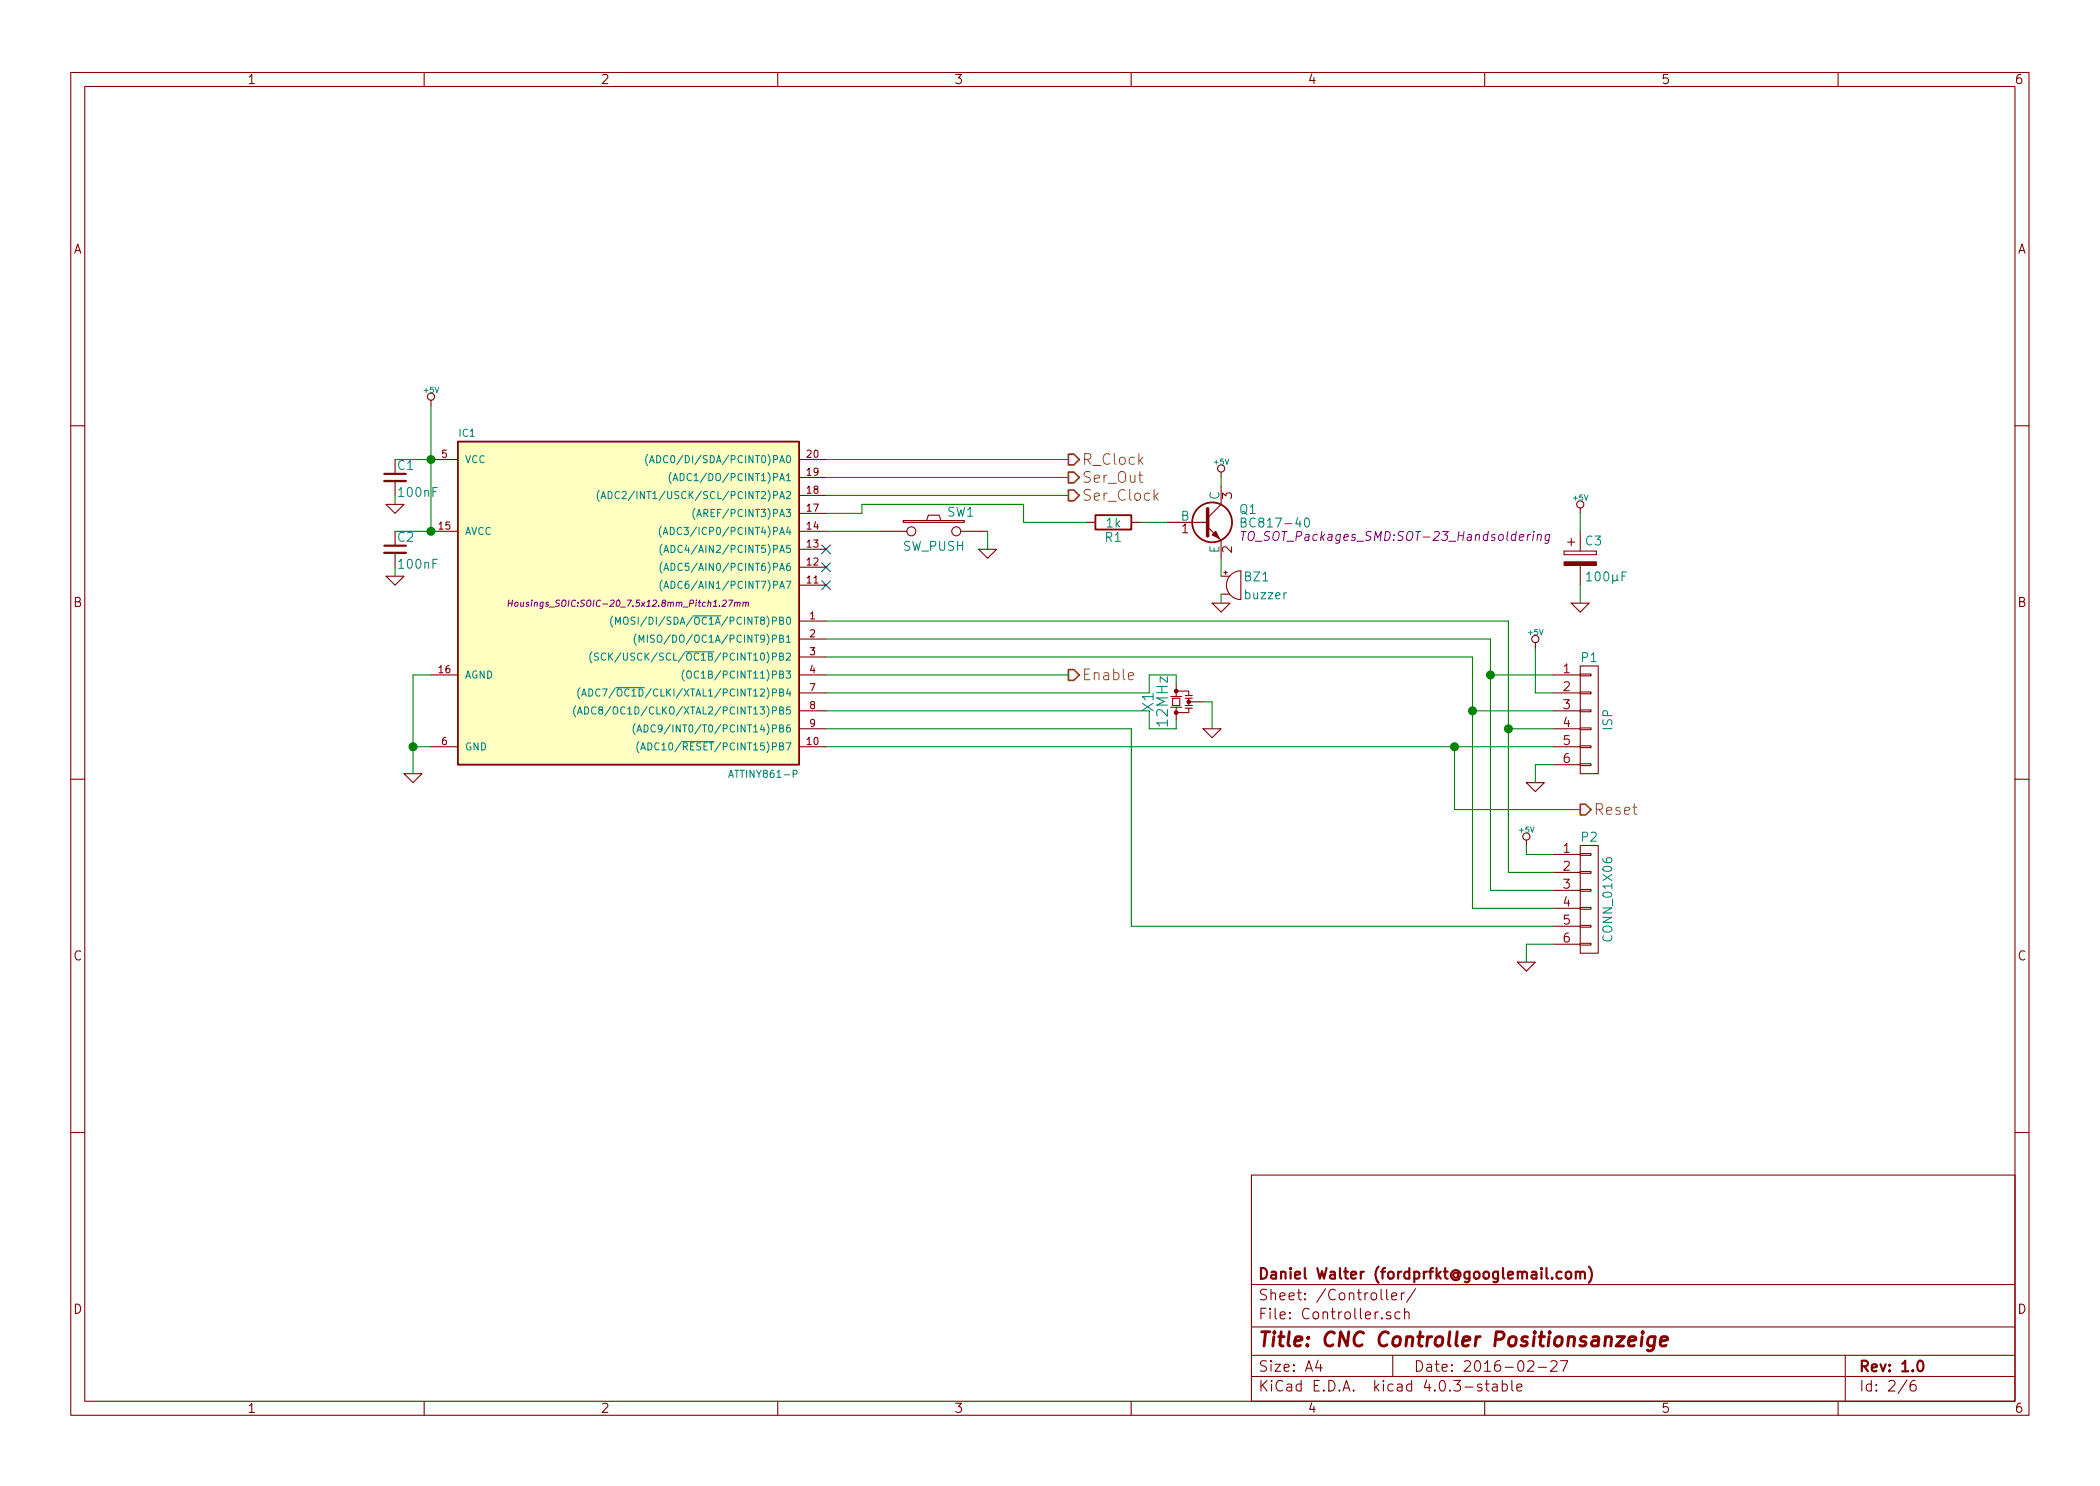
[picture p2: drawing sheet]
<svg xmlns="http://www.w3.org/2000/svg" width="297mm" height="210mm" viewBox="0 0 297 210" stroke-linecap="round" stroke-linejoin="round" font-family="sans-serif">
<g fill="none" stroke="#840000" stroke-width=".15">
<path d="M10 10.3h277v189.9h-277zM12 12.2h273v186.1h-273zM60 10.3v1.9M110 10.3v1.9M160 10.3v1.9M210 10.3v1.9M260 10.3v1.9M61 56.6v.8M10 60.2h2M54.6 71.4h2.5l-1.2 1.2zM55.9 68.1v2M55.9 78.2v2.1"/>
<path d="M61 65h3.8M61 75.2h3.8M113 65h3.8M113 77.7h3.8M113 75.2h3.8M113 72.6h3.8M113 70.1h3.8M113 67.6h3.8M124.5 75.2h3.8M127.8 73.7h8.6v.2h-8.6zM131.1 73.7l.2-.8h1.5l.3 .8M135.9 75.2h3.8"/>
<path d="M138.4 77.7h2.6l-1.3 1.3zM153.7 73.9h1.2M160 73.9h1.3M165.1 73.9h5.7M170.8 74.5l1.9 1.9v2.6M172.7 66.8v.8M172.7 68.8v2.6l-1.9 1.9M221.2 78v.5zM221.2 78.5h4.6zM221.2 78h4.6zM221.7 76.7h1.1M222.2 76.2v1"/>
<path d="M223.5 71.9v.7M223.5 75.2v2.8M225.8 78v.5zM285 60.2h2M54.6 81.5h2.5l-1.2 1.3zM61 95.5h3.8M113 87.9h3.8M113 90.4h3.8M113 93h3.8M113 95.5h3.8M113 98h3.8M113 82.8h3.8"/>
<path d="M113 80.3h3.8M165.6 98.5h1.5M165.9 98.8h1v1h-1zM166.4 97.8h1.7v.6M166.4 96.8v1.7M167.6 99.8h1.1M167.6 98.8h1.1M167.6 98.4h1.1M168.1 98.8v1M168.2 99.3h2M171.4 85.3h2.6l-1.3 1.3zM172.7 81.5h1.2"/>
<path d="M172.7 84.1h1.2M173.1 81h.5M173.4 80.8v.5M174.1 81.4a2.14 2.14 0 0 1 1.4-.6v4a2.04 2.04 0 0 1-1.9-1.2 2.04 2.04 0 0 1 .5-2.2zM217.2 90.9v.8M219.7 95.5h3.8M219.7 98h3.8M222.2 85.3h2.6l-1.3 1.3zM223.5 97.9h1.5v.3h-1.5zM223.5 95.4h1.5v.2h-1.5zM223.5 94.2h2.6v15.3h-2.6zM223.5 80v2.8"/>
<path d="M10 110.3h2M57.1 109.5h2.6l-1.3 1.2zM61 105.7h3.8M113 105.7h3.8M113 100.6h3.8M113 103.1h3.8M165.6 100.1h1.5M166.4 100.1v1.7M167.6 100.2h1.1M168.1 100.2v.6h-1.7M170.2 103.1h2.5l-1.3 1.3zM215.9 118.9v.7"/>
<path d="M215.9 110.7h2.5l-1.2 1.3zM219.7 105.7h3.8M219.7 100.6h3.8M219.7 103.1h3.8M219.7 108.2h3.8M223.5 119.6h2.6v15.3h-2.6zM223.5 108.1h1.5v.2h-1.5zM223.5 105.5h1.5v.3h-1.5zM223.5 103h1.5v.2h-1.5zM223.5 100.5h1.5v.2h-1.5zM285 110.3h2M214.6 136.1h2.6l-1.3 1.3z"/>
<path d="M219.7 120.9h3.8M219.7 123.4h3.8M219.7 126h3.8M219.7 128.5h3.8M219.7 131.1h3.8M219.7 133.6h3.8M223.5 133.5h1.5v.2h-1.5zM223.5 130.9h1.5v.3h-1.5zM223.5 128.4h1.5v.2h-1.5zM223.5 125.9h1.5v.2h-1.5zM223.5 123.3h1.5v.3h-1.5zM223.5 120.8h1.5v.2h-1.5z"/>
<path d="M10 160.2h2M177 166.3h108v32h-108zM285 160.2h2M60 198.3v1.9M110 198.3v1.9M160 198.3v1.9M177 194.8h108M177 191.8h108M177 187.8h108M177 181.8h108M186.4 192.5l-.3 1h.9M186.8 193v1"/>
<path d="M196.1 182.4v1.3l.2 .2M196.7 185.7a.37 .37 0 0 0-.6 .1v.1a.54 .54 0 0 0 .6 .3v.1v.2l-.2 .1-.4-.1M196.8 183.4l.8-.1-.1-.3-.4-.1-.3 .2 .1 .7 .2 .1 .4-.1M197 191.8v3M198 185.7l-.4-.1-.3 .3 .1 .6 .2 .1 .4-.1M198.2 182.9v1M198.7 182.9l-.3 .1-.2 .2M198.7 185.7a.38 .38 0 0 1 .6 .1v.8M198.7 185.1v1.5M200.2 182.3l-1.2 2M209.6 195.9a.37 .37 0 0 0-.6 .1v.1a.54 .54 0 0 0 .6 .3l.1 .1-.1 .2-.2 .1-.4-.1M210 198.3v1.9"/>
<path d="M210.1 195.8h.5M210.3 195.3v1.3l.2 .2h.1M211.2 195.9l.1-.1 .4 .1 .1 .9M211.8 196.2l-.5 .1-.2 .2 .1 .2 .1 .1 .5-.1M212.5 195.9a.48 .48 0 0 1 .6 .1l.1 .1-.1 .6a.48 .48 0 0 1-.6 0M212.5 195.3v1.5M213.8 195.3v1.3l.2 .2M214.6 196.3l.7-.1-.1-.3-.4-.1-.2 .2v.7l.2 .1 .4-.1M216.1 192.7l.2-.2 .5 .1a.37 .37 0 0 1 .1 .6l-.9 .8h1M217.6 193.5h1.1M219.4 192.7l.2-.2 .5 .1a.37 .37 0 0 1 .1 .6l-.9 .8h.9M220.7 192.5h1l-.6 1.5"/>
<path d="M260 198.3v1.9M261 191.8v6.5M269.7 195.2l-1.2 2M270.9 195.3a.59 .59 0 0 0-.7 .7l.1 .7 .2 .1h.3l.2-.1v-.5l-.1-.2-.4-.1-.3 .3"/>
<circle cx="61" cy="56.1" r=".51"/>
<circle cx="128.9" cy="75.2" r=".63"/>
<circle cx="135.3" cy="75.2" r=".63"/>
<circle cx="172.7" cy="66.3" r=".51"/>
<circle cx="223.5" cy="71.4" r=".51"/>
<circle cx="217.2" cy="90.4" r=".51"/>
<circle cx="215.9" cy="118.4" r=".51"/>
</g>
<path d="M54.4 67.1h3M54.4 77.2h3M222.9 179.9v1M224.7 179.2a1.71 1.71 0 0 1 0 2.3M220.9 180l-.5-.1-.2 .3v.6l.2 .1 .5-.1M221.5 180.1a.41 .41 0 0 1 .7 .1v.4a.41 .41 0 0 1-.3 .3 .41 .41 0 0 1-.4-.3zM222.9 180.1a.38 .38 0 0 1 .6 0v.8M223.5 180.1a.36 .36 0 0 1 .4-.2 .36 .36 0 0 1 .3 .2v.8M271.3 192.7a.35 .35 0 0 1 .4-.2 .35 .35 0 0 1 .3 .3 .77 .77 0 0 1-.4 1.2 .9 .9 0 0 1-.3-1.3z" fill="none" stroke="#840000" stroke-width=".3"/>
<path d="M230.4 189.8l1-.2-.1-.4-.2-.1-.5 .1-.2 .2-.1 .8 .3 .2 .6-.1M232.3 189.1l-.2 1.3M232.4 188.4l-.1 .1v.1l.2-.1-.1-.1-.1 .2M234.1 189.1l-.2 1.6a.6 .6 0 0 1-.9 .3M234.1 189.2a.7 .7 0 0 0-1 .3l-.1 .6 .1 .2 .3 .1 .6-.1M234.9 189.8l1-.2-.1-.4-.6-.1-.3 .3-.1 .8 .1 .1 .2 .1 .6-.1" fill="none" stroke="#840000" stroke-width=".41"/>
<path d="M64.8 62.5h48.2v45.7h-48.2z" fill="#ffffc2" stroke="#ffffc2" stroke-width=".14"/>
<g fill="none" stroke="#840000" stroke-width=".25">
<path d="M64.8 62.5h48.2v45.7h-48.2zM154.9 72.9h5.1v2h-5.1z"/>
<circle cx="171.4" cy="73.9" r="2.82"/>
</g>
<g fill="none" stroke="#008484" stroke-width=".15">
<path d="M84.8 69.4a1.2 1.2 0 0 0 0 1.5M85 70.6l.3-1.1 .4 1.1M85.1 70.3h.5M86 69.5a.51 .51 0 0 1 .6 .5 .51 .51 0 0 1-.6 .6zM87.6 69.6a.4 .4 0 0 0-.5 0 .4 .4 0 0 0-.1 .5 .37 .37 0 0 0 .2 .4 .37 .37 0 0 0 .4 0M91.6 64.3a1.2 1.2 0 0 0 0 1.6M91.9 65.5l.3-1 .3 1M92 65.2h.5M92.9 64.5a.51 .51 0 0 1 .6 .5 .51 .51 0 0 1-.6 .5zM93.5 74.5a1.2 1.2 0 0 0 0 1.5M93.6 79.5a1.2 1.2 0 0 0 0 1.6M93.6 77a1.2 1.2 0 0 0 0 1.6"/>
<path d="M93.8 75.6l.3-1 .4 1M93.9 78.2l.3-1 .4 1M93.9 75.4h.5M94 77.9h.5M94.8 74.6a.51 .51 0 0 1 .6 .5 .51 .51 0 0 1-.6 .5zM94.9 79.7a.51 .51 0 0 1 .6 .5 .51 .51 0 0 1-.6 .5zM94.9 77.2a.51 .51 0 0 1 .6 .5 .51 .51 0 0 1-.6 .5zM94.9 66.8a1.2 1.2 0 0 0 0 1.6M95.2 68l.3-1 .4 1M95.3 67.7h.5M98.3 71.9a1.2 1.2 0 0 0 0 1.6M98.6 73.1l.3-1 .3 1"/>
<path d="M175.6 73.9h.4l.2-.1v-.3l-.1-.2h-.5v1.3h.4l.3-.3a.33 .33 0 0 0-.3-.4M184.6 73.4l.3-.1a.72 .72 0 0 1-.1 1.3l-.2-.2-.1-.3zM81.4 99.9a1.2 1.2 0 0 0 0 1.5M82 97.3a1.2 1.2 0 0 0 0 1.6M82.3 98.5l.3-1 .3 1M82.4 98.2h.5M83.3 97.5a.51 .51 0 0 1 .6 .5 .51 .51 0 0 1-.6 .5zM83.7 92.2a1.2 1.2 0 0 0 0 1.6M84.6 92.5l-.3-.1-.2 .2 .1 .2 .4 .2v.3l-.1 .1h-.4M84.9 97.6a.4 .4 0 0 0-.5 0 .4 .4 0 0 0-.1 .5 .37 .37 0 0 0 .1 .3 .37 .37 0 0 0 .5 0M85.6 92.5a.4 .4 0 0 0-.5 0 .4 .4 0 0 0-.1 .5 .37 .37 0 0 0 .2 .4 .37 .37 0 0 0 .4-.1M86.1 92.4v1"/>
<path d="M86.2 92.8l.5 .6M86.7 87.2a1.2 1.2 0 0 0 0 1.5M86.7 92.4l-.6 .6M87.1 88.3v-1l.3 .8 .3-.8v1M87.1 97.3h4.1M88.3 87.4h.4a.67 .67 0 0 1-.1 .9h-.3a.78 .78 0 0 1 0-.9zM89.8 87.4l-.4-.1-.1 .2v.3l.5 .2v.2l-.2 .1h-.3M90 89.7a1.2 1.2 0 0 0 0 1.6M90.4 90.9v-1l.3 .7 .4-.7v1M91.6 89.9v1M92.6 89.9h-.4l-.2 .2 .1 .2 .4 .2v.3l-.1 .1-.4-.1M93.6 82.1a1.2 1.2 0 0 0 0 1.5"/>
<path d="M93.9 83.3l.3-1.1 .4 1.1M93.9 80.7l.3-1 .4 1M94 83h.5M94 80.4h.5M94.9 82.2a.51 .51 0 0 1 .6 .5 .51 .51 0 0 1-.6 .6zM96.8 94.8a1.2 1.2 0 0 0 0 1.5M96.9 92.2h4.1M97.3 95h.4a.67 .67 0 0 1-.1 1l-.3-.1a.78 .78 0 0 1 0-.9zM98 87.1h4M81.7 101l.3-1 .3 1M81.8 100.8h.5M82.7 100a.51 .51 0 0 1 .6 .5 .51 .51 0 0 1-.6 .5z"/>
<path d="M84.3 100.1a.4 .4 0 0 0-.5 0 .4 .4 0 0 0-.1 .5 .37 .37 0 0 0 .2 .4 .37 .37 0 0 0 .4-.1M89.8 102.4a1.2 1.2 0 0 0 0 1.6M90.1 103.6l.3-1 .4 1M90.2 103.3h.5M90.4 104.9a1.2 1.2 0 0 0 0 1.6M90.6 106.1l.4-1 .3 1M90.7 105.8h.5M91.1 102.6a.51 .51 0 0 1 .6 .5 .51 .51 0 0 1-.6 .5zM91.6 105.1a.51 .51 0 0 1 .6 .5 .51 .51 0 0 1-.6 .5zM92.7 102.7a.4 .4 0 0 0-.5 0 .4 .4 0 0 0-.1 .4 .37 .37 0 0 0 .2 .4 .37 .37 0 0 0 .4 0M96.4 104.9h4.6M112.2 109.5h.5l.1-.2-.1-.3h-.5v1"/>
</g>
<g fill="none" stroke="#840084" stroke-width=".15">
<path d="M175.6 75.2h.7M175.9 75.2l-.2 1.3M217.5 75.7a.31 .31 0 0 1 .5 .1l-.1 .7M217.5 75.6l-.1 .9M219.2 75.7l-.4-.1-.2 .3v.4l.1 .2 .4-.1M219.2 75.6l-.2 1.2-.2 .1-.3-.1M71.9 85.3h.5M72 84.9l-.1 .9M72.5 84.9l-.1 .9M72.9 85.3l.1-.1 .3 .1v.3l-.1 .2h-.4zM103.1 84.9h.6l-.6 .9M103.9 85.3h.4l-.1 .5"/>
<path d="M103.9 85.2v.6M104.3 85.3l.1-.1 .3 .1-.1 .5M105.1 85.3h.4l-.1 .5M105.1 85.2v.6M105.5 85.3l.1-.1 .3 .1-.1 .5"/>
</g>
<path d="M151.1 66.8h.8l.8 .8-.8 .7h-.8zM151.1 69.3h.8l.8 .8-.8 .8h-.8zM151.1 64.3h.8l.8 .7-.8 .8h-.8zM151.1 94.7h.8l.8 .8-.8 .8h-.8zM223.5 113.8h.8l.7 .7-.7 .8h-.8z" fill="none" stroke="#848400" stroke-width=".25"/>
<path d="M163.4 70.2l.4 .6M163.8 69.8l-.6 .6M159.6 95.7l.8-.2-.1-.3h-.5l-.2 .2 .1 .7 .1 .1 .5-.1" fill="none" stroke="#848400" stroke-width=".15"/>
<g fill="none" stroke="#008400" stroke-width=".15">
<path d="M61 57.4v17.8h-5.1M55.9 65h5.1M55.9 70.1v1.3M116.8 67.6h34.3M116.8 70.1h34.3M116.8 65h34.3M116.8 75.2h7.7M116.8 72.6h5.1v-1.2h22.9v2.5h8.9M139.7 75.2v2.5M161.3 73.9h3.8M172.7 67.6v1.2M172.7 79v2.5"/>
<path d="M223.5 72.6v2.6M55.9 80.3v1.2M61 95.5h-2.6v14M116.8 95.5h34.3M116.8 87.9h96.6v35.5h6.3M116.8 90.4h94v35.6h8.9M116.8 93h91.5v35.5h11.4M166.4 96.8v-1.3h-3.8v2.5h-45.8M170.2 99.3h1.2v3.8M172.7 84.1v1.2M210.8 95.5h8.9M217.2 91.7v6.3h2.5"/>
<path d="M223.5 82.8v2.5M58.4 105.7h2.6M116.8 105.7h102.9M116.8 103.1h43.2v28h59.7M116.8 100.6h45.8v2.5h3.8v-1.3M205.7 105.7v8.8h17.8M208.3 100.6h11.4M213.4 103.1h6.3M215.9 119.6v1.3h3.8M219.7 108.2h-2.5v2.5M219.7 133.6h-3.8v2.5"/>
</g>
<g fill="#008400" stroke="#008400" stroke-width=".25">
<circle cx="58.4" cy="105.7" r=".51"/>
<circle cx="61" cy="65" r=".51"/>
<circle cx="61" cy="75.2" r=".51"/>
<circle cx="213.4" cy="103.1" r=".51"/>
<circle cx="210.8" cy="95.5" r=".51"/>
<circle cx="208.3" cy="100.6" r=".51"/>
<circle cx="205.7" cy="105.7" r=".51"/>
</g>
<path d="M54.4 68.1h3M54.4 78.2h3" fill="none" stroke="#840000" stroke-width=".33"/>
<path d="M116.2 79.6l1.2 1.3M116.2 77.1l1.2 1.2M117.4 79.6l-1.2 1.3M117.4 77.1l-1.2 1.2M116.2 82.2l1.2 1.2M117.4 82.2l-1.2 1.2" fill="none" stroke="#000084" stroke-width=".15"/>
<g fill="#840000" stroke="#840000" stroke-width=".15">
<path d="M221.2 79.5h4.6v.5h-4.6z"/>
<path d="M171.4 75.7l.6-.5 .5 1z"/>
<circle cx="166.4" cy="100.8" r=".25"/>
<circle cx="168.1" cy="99.3" r=".25"/>
<circle cx="166.4" cy="97.8" r=".25"/>
</g>
<path d="M170.8 72v3.8" fill="none" stroke="#840000" stroke-width=".51"/>
<text font-size="2.8" fill="#840000" x="178" y="190.5">Title: CNC Controller Positionsanzeige</text>
<g font-size="2.1" fill="#848400">
<text x="153.1" y="65.8">R_Clock</text>
<text x="153.1" y="68.3">Ser_Out</text>
<text x="153.1" y="70.9">Ser_Clock</text>
<text x="153.1" y="96.3">Enable</text>
<text x="225.5" y="115.3">Reset</text>
</g>
<g font-size="2.1" fill="#008484">
<text x="163.2" y="100.6" transform="rotate(-90 163.2 100.6)">X1</text>
<text x="165.2" y="102.6" transform="rotate(-90 165.2 102.6)">12MHz</text>
</g>
<g font-size="2.1" fill="#840000">
<text x="178" y="184">Sheet: /Controller/</text>
<text x="178" y="181">Daniel Walter (fordprfkt@googlemail.com)</text>
<text x="178" y="186.7">File: Controller.sch</text>
<text x="178" y="196.9">KiCad E.D.A. kicad 4.0.3-stable</text>
<text x="178" y="194.1">Size: A4</text>
<text x="200" y="194.1">Date: 2016-02-27</text>
<text x="263" y="194.1">Rev: 1.0</text>
<text x="263" y="196.9">Id: 2/6</text>
</g>
<g font-size="1.8" fill="#840000">
<text x="35" y="11.9">1</text>
<text x="85" y="11.9">2</text>
<text x="135" y="11.9">3</text>
<text x="185" y="11.9">4</text>
<text x="235" y="11.9">5</text>
<text x="285" y="11.9">6</text>
<text x="10.4" y="35.9">A</text>
<text x="285.4" y="35.9">A</text>
<text x="174.2" y="70.6" transform="rotate(-90 174.2 70.6)">3</text>
<text x="167.2" y="75.4">1</text>
<text x="174.2" y="78.2" transform="rotate(-90 174.2 78.2)">2</text>
<text x="10.4" y="85.9">B</text>
<text x="285.4" y="85.9">B</text>
<text x="221.1" y="95.2">1</text>
<text x="221.1" y="97.8">2</text>
<text x="221.1" y="100.3">3</text>
<text x="221.1" y="102.9">4</text>
<text x="221.1" y="105.4">5</text>
<text x="221.1" y="107.9">6</text>
<text x="221.1" y="120.6">1</text>
<text x="221.1" y="123.2">2</text>
<text x="221.1" y="125.7">3</text>
<text x="221.1" y="128.3">4</text>
<text x="221.1" y="130.8">5</text>
<text x="10.4" y="135.9">C</text>
<text x="221.1" y="133.3">6</text>
<text x="285.4" y="135.9">C</text>
<text x="10.4" y="185.9">D</text>
<text x="285.4" y="185.9">D</text>
<text x="35" y="199.9">1</text>
<text x="85" y="199.9">2</text>
<text x="135" y="199.9">3</text>
<text x="185" y="199.9">4</text>
<text x="235" y="199.9">5</text>
<text x="285" y="199.9">6</text>
</g>
<g font-size="1.8" fill="#008484">
<text x="56.3" y="66.5">C1</text>
<text x="56.5" y="70.3">100nF</text>
<text x="172.5" y="70.7" transform="rotate(-90 172.5 70.7)">C</text>
<text x="56.3" y="76.7">C2</text>
<text x="127.7" y="77.9">SW_PUSH</text>
<text x="134" y="73.1">SW1</text>
<text x="156.4" y="76.7">R1</text>
<text x="156.5" y="74.6">1k</text>
<text x="167" y="73.7">B</text>
<text x="175.4" y="72.7">Q1</text>
<text x="224.3" y="77.2">C3</text>
<text x="56.5" y="80.5">100nF</text>
<text x="172.5" y="78.3" transform="rotate(-90 172.5 78.3)">E</text>
<text x="176.1" y="82.2">BZ1</text>
<text x="224.6" y="82.2">100µF</text>
<text x="176.2" y="84.8">buzzer</text>
<text x="223.7" y="93.7">P1</text>
<text x="228" y="103.3" transform="rotate(-90 228 103.3)">ISP</text>
<text x="223.7" y="119.1">P2</text>
<text x="228" y="132.9" transform="rotate(-90 228 132.9)">CONN_01X06</text>
</g>
<g font-size="1.8" fill="#840084">
<text x="176.4" y="74.6">BC817-40</text>
<text x="176.8" y="76.5">TO_SOT_Packages_SMD:SOT-23_Handsoldering</text>
</g>
<g font-size="1.4" fill="#840000">
<text x="62.5" y="64.8">5</text>
<text x="114.1" y="64.8">20</text>
<text x="114.1" y="69.8">18</text>
<text x="114.1" y="67.3">19</text>
<text x="62.1" y="74.9">15</text>
<text x="114.1" y="77.5">13</text>
<text x="114.1" y="74.9">14</text>
<text x="114.1" y="72.4">17</text>
<text x="114.1" y="82.5">11</text>
<text x="114.1" y="80">12</text>
<text x="114.6" y="87.6">1</text>
<text x="62.1" y="95.2">16</text>
<text x="114.6" y="90.2">2</text>
<text x="114.6" y="92.7">3</text>
<text x="114.6" y="95.2">4</text>
<text x="114.6" y="97.8">7</text>
<text x="114.6" y="100.3">8</text>
<text x="62.5" y="105.4">6</text>
<text x="114.1" y="105.4">10</text>
<text x="114.6" y="102.9">9</text>
</g>
<g font-size="1.4" fill="#008484">
<text x="64.9" y="61.8">IC1</text>
<text x="65.8" y="65.5">VCC</text>
<text x="93.9" y="65.5">(ADC0/DI/SDA/PCINT0)PA0</text>
<text x="88" y="70.6">(ADC2/INT1/USCK/SCL/PCINT2)PA2</text>
<text x="96.5" y="68.1">(ADC1/DO/PCINT1)PA1</text>
<text x="65.8" y="75.7">AVCC</text>
<text x="95.5" y="75.7">(ADC3/ICP0/PCINT4)PA4</text>
<text x="99" y="73.1">(AREF/PCINT3)PA3</text>
<text x="95.4" y="83.3">(ADC6/AIN1/PCINT7)PA7</text>
<text x="95.4" y="80.8">(ADC5/AIN0/PCINT6)PA6</text>
<text x="95.4" y="78.2">(ADC4/AIN2/PCINT5)PA5</text>
<text x="89.8" y="88.4">(MOSI/DI/SDA/OC1A/PCINT8)PB0</text>
<text x="87.2" y="93.5">(SCK/USCK/SCL/OC1B/PCINT10)PB2</text>
<text x="92.4" y="90.9">(MISO/DO/OC1A/PCINT9)PB1</text>
<text x="65.8" y="96">AGND</text>
<text x="84.7" y="101.1">(ADC8/OC1D/CLKO/XTAL2/PCINT13)PB5</text>
<text x="85.4" y="98.5">(ADC7/OC1D/CLKI/XTAL1/PCINT12)PB4</text>
<text x="98.2" y="96">(OC1B/PCINT11)PB3</text>
<text x="65.8" y="106.2">GND</text>
<text x="92.4" y="106.2">(ADC10/RESET/PCINT15)PB7</text>
<text x="92.8" y="103.6">(ADC9/INT0/T0/PCINT14)PB6</text>
<text x="103.5" y="110.1">ATTINY861-P</text>
</g>
<text font-size="1.2" fill="#840084" x="73.6" y="85.8">Housings_SOIC:SOIC-20_7.5x12.8mm_Pitch1.27mm</text>
<g font-size="1.1" fill="#008484">
<text x="60" y="55.6">+5V</text>
<text x="171.8" y="65.7">+5V</text>
<text x="222.6" y="70.8">+5V</text>
<text x="216.2" y="89.9">+5V</text>
<text x="214.9" y="117.8">+5V</text>
</g>
</svg>
